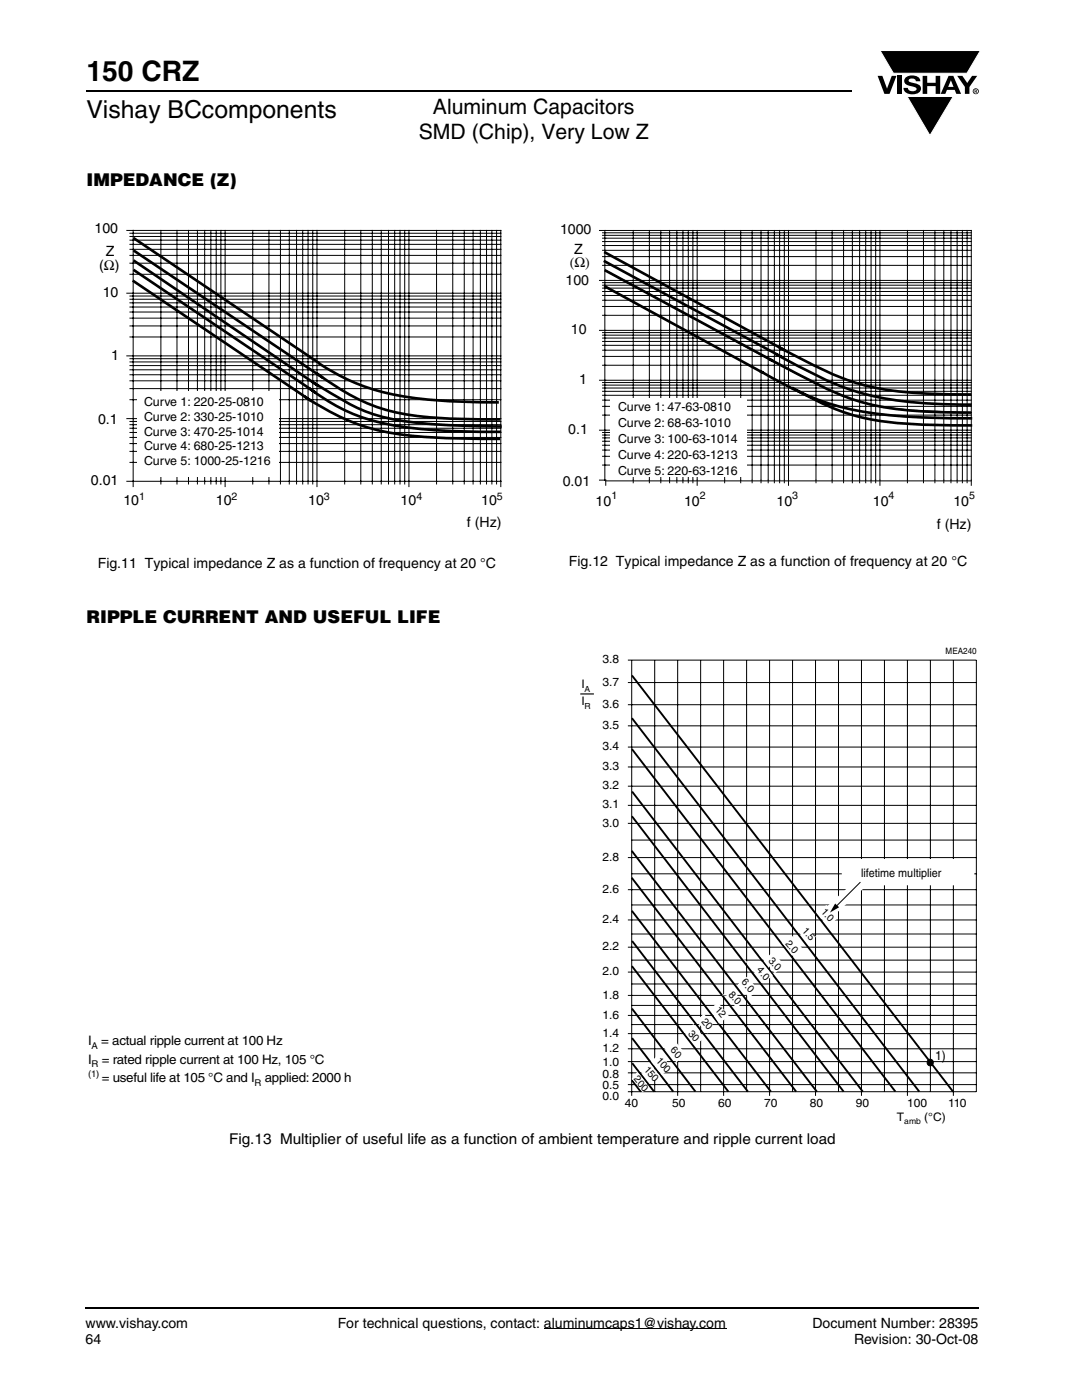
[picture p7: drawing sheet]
<svg xmlns="http://www.w3.org/2000/svg" width="216mm" height="279mm" viewBox="0 0 216 279" stroke-linecap="round" stroke-linejoin="round" font-family="sans-serif">
<g fill="#000">
<path d="M175.1 15.1h1l.9 2.6 .9-2.6h1l-1.4 3.6h-1zM175.6 10.1h20l-2.7 4.5h-14.6zM179 15.1h.9v3.6h-.9zM180.8 15.4a2.1 2.1 0 0 1 2.7 .4l.1 .4h-.8a.79 .79 0 0 0-.7-.5 .79 .79 0 0 0-.8 .4l.2 .3 1 .2a1.08 1.08 0 0 1 1.3 1 1.08 1.08 0 0 1-1.1 1.2 1.73 1.73 0 0 1-2.4-1.3h.9a.96 .96 0 0 0 .8 .7 .96 .96 0 0 0 .9-.4 1.31 1.31 0 0 0-1.2-.6 1.03 1.03 0 0 1-1.1-.6 1.03 1.03 0 0 1 .2-1.2zM184.1 15.1h.9v1.4h1.7v-1.4h.9v3.6h-.9v-1.5h-1.7v1.5h-.9zM181 19.3h9.2l-4.6 7.8zM191 15.1h1l1 1.5 1-1.5h1l-1.6 2.3v1.3h-.9v-1.4z"/>
<path d="M189.7 16l-.5 1.3h1.1zM189.3 15.1h.9l1.6 3.6h-1l-.3-.8h-1.5l-.4 .8h-.9z"/>
<path d="M194.6 18v.2l.2-.1v-.1zM194.5 17.9h.4l.1 .2-.2 .2 .2 .2-.3-.2-.1 .2h-.1zM194.2 18.2a.5 .5 0 0 0 1 0 .5 .5 0 0 0-1 0zM194.1 18.2a.6 .6 0 0 1 1.2 0 .6 .6 0 0 1-1.2 0z"/>
</g>
<path d="M175.6 10.1h20l-2.7 4.5h-14.6zM181 19.3h9.2l-4.6 7.8z" fill="none" stroke="#fff" stroke-width=".2"/>
<path d="M108.5 265.2h36.4" fill="none" stroke="#000" stroke-width=".2"/>
<path d="M17.3 18.2h152.7M17.1 261.1h178.2" fill="none" stroke="#000" stroke-width=".36"/>
<path d="M18.2 44.1h82.1v61.8h-82.1z" fill="#fff"/>
<g fill="none" stroke="#000" stroke-width=".2">
<path d="M25.3 58.5h74.6M25.3 46h74.6v51.1M25.9 59.7h74M25.9 59.1h74M25.9 54.7h74M25.9 52.5h74M25.9 51h74M25.9 49.8h74M25.9 48.8h74M25.9 47.9h74M25.9 47.2h74M25.9 46.6h74"/>
<path d="M26.6 46v51.1M32.1 46v50.6M35.3 46v50.6M37.6 46v50.6M39.4 46v50.6M40.8 46v50.6M42.1 46v50.6M43.1 46v50.6M44.1 46v50.6M44.9 46v51.1M50.4 46v50.6M53.7 46v50.6"/>
<path d="M56 46v50.6M57.7 46v50.6M59.2 46v50.6M60.4 46v50.6M61.5 46v50.6M62.4 46v50.6M63.3 46v51.1M68.8 46v50.6M72 46v50.6M74.3 46v50.6M76.1 46v50.6M77.5 46v50.6"/>
<path d="M78.8 46v50.6M79.8 46v50.6M80.8 46v50.6M81.6 46v51.1M87.1 46v50.6M90.3 46v50.6M92.6 46v50.6M94.4 46v50.6M95.9 46v50.6M97.1 46v50.6M98.1 46v50.6M99.1 46v50.6"/>
<path d="M25.3 71h74.6M25.9 79.8h74M25.9 77.6h74M25.9 76h74M25.9 74.8h74M25.9 73.8h74M25.9 73h74M25.9 72.2h74M25.9 71.6h74M25.9 67.2h74M25.9 65h74M25.9 63.5h74"/>
<path d="M25.9 62.3h74M25.9 61.3h74M25.9 60.4h74M25.3 83.5h74.6M25.3 96.1h74.6M25.9 92.3h74M25.9 90.1h74M25.9 88.5h74M25.9 87.3h74M25.9 86.3h74M25.9 85.5h74M25.9 84.8h74"/>
<path d="M25.9 84.1h74"/>
</g>
<path d="M27.3 78.1h28.2v17h-28.2z" fill="#fff"/>
<path d="M26.5 56l35.7 24.1M26.6 47.5l37.2 25M26.6 50l37.8 25.4M26.6 52l37.1 25.1M26.6 53.8l36.5 24.6M60.7 79.1a43.9 43.9 0 0 0 23.3 8l7 .4 8.8 .1M61.7 77.5a38.5 38.5 0 0 0 21.3 8l7.5 .5 9.5 .2M62.3 76.2a68.9 68.9 0 0 0 11.7 6.3 56.6 56.6 0 0 0 15.9 2.4l10.2 .2M63.1 74.4a41.4 41.4 0 0 0 15.7 7.9 85.4 85.4 0 0 0 17.9 1.4h3.1M63.7 72.5a42.6 42.6 0 0 0 20.3 7.1l7 .5 8.5 .2" fill="none" stroke="#000" stroke-width=".53"/>
<path d="M111.8 44.3h83.5v62.7h-83.5z" fill="#fff"/>
<g fill="none" stroke="#000" stroke-width=".2">
<path d="M120.9 53.9l36.4 19.9a118.9 118.9 0 0 0 12.2 5.7l6.1 1.7 6 .6 12.2 .5M120.9 59.9h72.9M120.9 59h72.9M120.9 58.2h72.9M120.9 57.5h72.9M120.9 56.9h72.9M120.9 56.4h72.9M120.9 53h72.9M120.9 51.2h72.9M120.9 50h72.9M120.9 49h72.9M120.9 48.2h72.9"/>
<path d="M120.9 47.5h72.9M120.9 47h72.9M120.9 46.5h72.9M120.9 56h72.9M120.9 46h72.9v49.8M126.4 46v49.8M129.6 46v49.8M131.9 46v49.8M133.6 46v49.8M135.1 46v49.8M136.3 46v49.8M137.3 46v49.8"/>
<path d="M138.3 46v49.8M139.1 46v49.8M144.6 46v49.8M147.8 46v49.8M150.1 46v49.8M151.9 46v49.8M153.3 46v49.8M154.5 46v49.8M155.6 46v49.8M156.5 46v49.8M157.3 46v49.8M162.8 46v49.8"/>
<path d="M166 46v49.8M168.3 46v49.8M170.1 46v49.8M171.5 46v49.8M172.7 46v49.8M173.8 46v49.8M174.7 46v49.8M175.6 46v49.8M181.1 46v49.8M184.3 46v49.8M186.5 46v49.8M188.3 46v49.8"/>
<path d="M189.8 46v49.8M191 46v49.8M192 46v49.8M193 46v49.8M120.9 79.9h72.9M120.9 78.9h72.9M120.9 78.1h72.9M120.9 77.4h72.9M120.9 76.9h72.9M120.9 76.3h72.9M120.9 72.9h72.9M120.9 71.1h72.9"/>
<path d="M120.9 69.9h72.9M120.9 68.9h72.9M120.9 68.1h72.9M120.9 67.5h72.9M120.9 66.9h72.9M120.9 66.4h72.9M120.9 62.9h72.9M120.9 61.2h72.9M120.9 75.9h72.9M120.9 65.9h72.9M120.9 92.8h72.9M120.9 91.1h72.9"/>
<path d="M120.9 89.8h72.9M120.9 88.9h72.9M120.9 88.1h72.9M120.9 87.4h72.9M120.9 86.8h72.9M120.9 86.3h72.9M120.9 82.8h72.9M120.9 81.1h72.9M120.9 85.9h72.9M120.9 96h72.9"/>
</g>
<g fill="none" stroke="#050504" stroke-width=".2">
<path d="M119.6 56h1.3M119.6 46h1.3M120.2 59.9h.7M120.2 59h.7M120.2 58.2h.7M120.2 57.5h.7M120.2 56.9h.7M120.2 56.4h.7M120.2 53h.7M120.2 51.2h.7M120.2 50h.7M120.2 49h.7"/>
<path d="M120.2 48.2h.7M120.2 47.5h.7M120.2 47h.7M120.2 46.5h.7M120.7 46v49.8M119.6 75.9h1.3M119.6 65.9h1.3M120.2 79.9h.7M120.2 78.9h.7M120.2 78.1h.7M120.2 77.4h.7M120.2 76.9h.7"/>
<path d="M120.2 76.3h.7M120.2 72.9h.7M120.2 71.1h.7M120.2 69.9h.7M120.2 68.9h.7M120.2 68.1h.7M120.2 67.5h.7M120.2 66.9h.7M120.2 66.4h.7M120.2 62.9h.7M120.2 61.2h.7M119.6 95.8h1.3v1"/>
<path d="M119.6 85.9h1.3M120.2 92.8h.7M120.2 91.1h.7M120.2 89.8h.7M120.2 88.9h.7M120.2 88.1h.7M120.2 87.4h.7M120.2 86.8h.7M120.2 86.3h.7M120.2 82.8h.7M120.2 81.1h.7M126.4 95.8v.5"/>
<path d="M129.6 95.8v.5M131.9 95.8v.5M133.6 95.8v.5M135.1 95.8v.5M136.3 95.8v.5M137.3 95.8v.5M138.3 95.8v.5M139.1 95.8v1M144.6 95.8v.5M147.8 95.8v.5M150.1 95.8v.5M151.9 95.8v.5"/>
<path d="M153.3 95.8v.5M154.5 95.8v.5M155.6 95.8v.5M156.5 95.8v.5M157.3 95.8v1M162.8 95.8v.5M166 95.8v.5M168.3 95.8v.5M170.1 95.8v.5M171.5 95.8v.5M172.7 95.8v.5M173.8 95.8v.5"/>
<path d="M174.7 95.8v.5M175.6 95.8v1M181.1 95.8v.5M184.3 95.8v.5M186.5 95.8v.5M188.3 95.8v.5M189.8 95.8v.5M191 95.8v.5M192 95.8v.5M193 95.8v.5M193.8 95.8v1"/>
</g>
<path d="M120.7 52.2l35.1 18.9M120.8 50.4l35.6 19.4M120.8 57.2l31.3 17.1M120.9 54l33.1 17.9M151.8 74.1a56 56 0 0 0 22.7 8.4l7.1 .7 12.1 .3M153.7 71.8a147.7 147.7 0 0 0 15.7 7.6 54.9 54.9 0 0 0 18.1 2.9h6.1M155 70.8a83.2 83.2 0 0 0 17.4 7.8 79 79 0 0 0 21.2 2.2M155.7 69.5a83.9 83.9 0 0 0 16.1 7.2 69.6 69.6 0 0 0 18.7 2h3.1M158.3 77.5a47.9 47.9 0 0 0 17 6.5 123.7 123.7 0 0 0 18.4 .9" fill="none" stroke="#000" stroke-width=".53"/>
<g fill="#fff">
<path d="M121.7 79.5h27.2v15.7h-27.2z"/>
<path d="M17.6 129.1h177.3v99.9h-177.3z"/>
</g>
<g fill="none" stroke="#000" stroke-width=".2">
<path d="M125.3 131.7h69.5v86.2h-69.5M125.3 136.2h69.5M126.1 131.7v87M130.6 131.7v86.2M135.2 131.7v87M139.8 131.7v86.2M144.4 131.7v87M149 131.7v86.2M153.6 131.7v87M158.1 131.7v86.2M162.7 131.7v87M167.3 131.7v86.2"/>
<path d="M171.9 131.7v87M176.5 131.7v86.2M181.1 131.7v87M185.7 131.7v86.2M190.2 131.7v87M125.3 156.9h69.5M125.3 153.1h69.5M125.3 149.1h69.5M125.3 144.9h69.5M125.3 140.6h69.5M125.3 177.6h69.5M125.3 171.2h69.5"/>
<path d="M125.3 164.3h69.5M125.3 160.7h69.5M126.1 174.4h68.7M126.1 167.7h68.7M125.3 198.7h69.5M125.3 194h69.5M125.3 189h69.5M125.3 183.6h69.5M126.1 196.4h68.7M126.1 191.6h68.7M126.1 186.4h68.7M126.1 180.6h68.7"/>
<path d="M125.3 216.5h69.5M125.3 214.1h69.5M125.3 211.9h69.5M125.3 209.3h69.5M125.3 206.3h69.5M125.3 202.6h69.5M126.1 204.5h68.7M126.1 200.7h68.7"/>
</g>
<path d="M164.9 181.4l7.1-6.4 1 1.2-7.1 6.5z" fill="#fff"/>
<path d="M165 181.4l7-6.4 1 1.2-7.1 6.5z" fill="none" stroke="#fff" stroke-width=".64" stroke-linecap="butt"/>
<path d="M168.1 171.5h26.2v5.1h-26.2z" fill="#fff"/>
<path d="M168.1 171.5h26.2v5.1h-26.2z" fill="none" stroke="#fff" stroke-width=".21"/>
<g fill="none" stroke="#000" stroke-width=".38">
<path d="M126.1 134.8l64.1 83.1M126.1 149.5l52.6 68.4M126.1 143.3l57.3 74.6M126.1 158l46.1 59.9M126 169.8l37 48.1M126.1 175.2l32.8 42.7M126.1 162.9l42.3 55M126.1 192.8l19.3 25.1M126.1 181.8l27.7 36.1M126.1 187.8l23.1 30.1M126.1 201.3l12.7 16.6M126.1 215.6l1.8 2.3"/>
<path d="M126.1 207.2l8.2 10.7M126.2 212.2l4.3 5.7"/>
</g>
<g fill="none" stroke="#000" stroke-width=".21">
<path d="M185.7 212v.7"/>
<circle cx="185.6" cy="212" r=".63"/>
</g>
<circle cx="185.6" cy="212" r=".63" fill="#000"/>
<path d="M159.5 185.6l.4 .1 .6-1 1.8 2.2-1.1 1z" fill="#fff"/>
<path d="M159.5 185.6l.4 .1 .7-1 1.8 2.2-1.2 1z" fill="none" stroke="#fff" stroke-width=".64" stroke-linecap="butt"/>
<path d="M156.4 188.1l1.4-1.1 1.8 2.2-1.4 1.1z" fill="#fff"/>
<path d="M156.4 188.1l1.4-1.1 1.8 2.2-1.4 1.1z" fill="none" stroke="#fff" stroke-width=".64" stroke-linecap="butt"/>
<path d="M152.7 191.5l.2 .1 1.4-1.2 1.8 2.2-1.4 1.2z" fill="#fff"/>
<path d="M152.7 191.5l.2 .1 1.4-1.2 1.8 2.2-1.4 1.2z" fill="none" stroke="#fff" stroke-width=".64" stroke-linecap="butt"/>
<path d="M150.4 193.4l.2 .2 1.4-1.2 1.8 2.2-1.4 1.2z" fill="#fff"/>
<path d="M150.4 193.4l.2 .2 1.4-1.2 1.8 2.2-1.4 1.2z" fill="none" stroke="#fff" stroke-width=".64" stroke-linecap="butt"/>
<path d="M147.5 196.3l.2 .2 1.4-1.2 1.8 2.2-1.4 1.2z" fill="#fff"/>
<path d="M147.5 196.3l.2 .2 1.4-1.2 1.8 2.3-1.4 1.1z" fill="none" stroke="#fff" stroke-width=".64" stroke-linecap="butt"/>
<path d="M145 198.3l.9-.6 1.8 2.2-.7 .9z" fill="#fff"/>
<path d="M145 198.3l.9-.6 1.8 2.2-.7 .9z" fill="none" stroke="#fff" stroke-width=".64" stroke-linecap="butt"/>
<path d="M143.2 200.5l1.8 2.2-1.4 1.1-1.5-2.1z" fill="#fff"/>
<path d="M143.2 200.5l1.8 2.2-1.4 1.1-1.5-2.1z" fill="none" stroke="#fff" stroke-width=".64" stroke-linecap="butt"/>
<path d="M139.4 203.7l1-.9 1.8 2.2-1 .8z" fill="#fff"/>
<path d="M139.4 203.7l1-.9 1.8 2.2-.9 .8z" fill="none" stroke="#fff" stroke-width=".64" stroke-linecap="butt"/>
<path d="M136.9 206l1.4-1.2 1.8 2.3-1.4 1.1z" fill="#fff"/>
<path d="M136.9 206l1.4-1.2 1.8 2.3-1.4 1.1z" fill="none" stroke="#fff" stroke-width=".64" stroke-linecap="butt"/>
<path d="M133.1 209.3h.1l1.4-1.1 1.8 2.2-1.4 1.1z" fill="#fff"/>
<path d="M133.1 209.3h.1l1.4-1.1 1.8 2.2-1.4 1.1z" fill="none" stroke="#fff" stroke-width=".64" stroke-linecap="butt"/>
<path d="M130.3 211.9l1.4-1.2 1.8 2.2-1.4 1.2z" fill="#fff"/>
<path d="M130.3 211.9l1.4-1.2 1.8 2.2-1.4 1.2z" fill="none" stroke="#fff" stroke-width=".64" stroke-linecap="butt"/>
<path d="M128 213l1.4-.5 1.8 2.2-1.4 1.1-1.6-2z" fill="#fff"/>
<path d="M128.1 213l1.3-.5 1.8 2.2-1.4 1.1-1.6-2z" fill="none" stroke="#fff" stroke-width=".64" stroke-linecap="butt"/>
<path d="M127.2 214.4l1.9 2.4-.8 .7-1.8-2.2z" fill="#fff"/>
<path d="M127.2 214.4l1.9 2.4-.8 .7-1.8-2.2z" fill="none" stroke="#fff" stroke-width=".64" stroke-linecap="butt"/>
<path d="M163.4 182.2l1.4-1.1 1.8 2.2-1.4 1.1z" fill="#fff"/>
<path d="M163.4 182.2l1.4-1.1 1.8 2.2-1.4 1.1z" fill="none" stroke="#fff" stroke-width=".64" stroke-linecap="butt"/>
<path d="M115.8 138.5h2.7" fill="none" stroke="#000" stroke-width=".23"/>
<path d="M171.7 176l-4.9 4.9" fill="none" stroke="#000" stroke-width=".2"/>
<path d="M166.6 180.3l.8 .8-1.8 1z" fill="#000"/>
<text font-size="5.6" x="17.3" y="16.1">150 CRZ</text>
<text font-size="4.9" x="17.3" y="23.6">Vishay BCcomponents</text>
<g font-size="4.2">
<text x="86.4" y="22.8">Aluminum Capacitors</text>
<text x="83.6" y="27.7">SMD (Chip), Very Low Z</text>
</g>
<g font-size="3.5">
<text x="17.3" y="37.1">IMPEDANCE (Z)</text>
<text x="17.3" y="124.3">RIPPLE CURRENT AND USEFUL LIFE</text>
</g>
<text font-size="3" x="45.7" y="228.3">Fig.13 Multiplier of useful life as a function of ambient temperature and ripple current load</text>
<g font-size="2.8">
<text x="18.9" y="46.6">100</text>
<text x="19.8" y="53.8">(Ω)</text>
<text x="21.1" y="51">Z</text>
<text x="113.7" y="53.2">(Ω)</text>
<text x="114.5" y="50.7">Z</text>
<text x="20.5" y="59.4">10</text>
<text x="22.2" y="71.8">1</text>
<text x="19.6" y="84.5">0.1</text>
<text x="18.2" y="96.8">0.01</text>
<text x="24.6" y="100.9">10</text>
<text x="43.1" y="100.9">10</text>
<text x="61.5" y="100.9">10</text>
<text x="79.9" y="100.9">10</text>
<text x="96" y="100.9">10</text>
<text x="118.8" y="101">10</text>
<text x="136.5" y="101">10</text>
<text x="154.9" y="101">10</text>
<text x="174.2" y="101">10</text>
<text x="190.2" y="101">10</text>
<text x="93.2" y="105.2">f (Hz)</text>
<text x="186.9" y="105.7">f (Hz)</text>
<text x="19.5" y="113.3">Fig.11 Typical impedance Z as a function of frequency at 20 °C</text>
<text x="113.5" y="113">Fig.12 Typical impedance Z as a function of frequency at 20 °C</text>
<text x="17.1" y="268.2">64</text>
<text x="17.1" y="265">www.vishay.com</text>
<text x="67.4" y="265">For technical questions, contact: aluminumcaps1@vishay.com</text>
<text x="162.1" y="265">Document Number: 28395</text>
<text x="170.4" y="268.2">Revision: 30-Oct-08</text>
</g>
<g font-size="2.8" fill="#050504">
<text x="111.8" y="46.7">1000</text>
<text x="112.8" y="56.9">100</text>
<text x="113.9" y="66.6">10</text>
<text x="115.6" y="76.6">1</text>
<text x="113.4" y="86.6">0.1</text>
<text x="112.3" y="96.9">0.01</text>
</g>
<g font-size="2.6">
<text x="17.6" y="208.6">I</text>
<text x="20.2" y="208.6">= actual ripple current at 100 Hz</text>
<text x="17.6" y="212.3">I</text>
<text x="20.3" y="212.3">= rated ripple current at 100 Hz, 105 °C</text>
<text x="186.6" y="211.5">1)</text>
<text x="20.3" y="216">= useful life at 105 °C and I</text>
<text x="52.8" y="216">applied: 2000 h</text>
</g>
<g font-size="2.5">
<text x="28.7" y="81">Cur</text>
<text x="28.7" y="84">Cur</text>
<text x="32.8" y="81">ve 1: 220-25-0810</text>
<text x="32.8" y="84">ve 2: 330-25-1010</text>
<text x="123.3" y="82">Cu</text>
<text x="126.5" y="82">rve 1: 47-63-0810</text>
<text x="28.7" y="86.9">Cur</text>
<text x="28.7" y="89.9">Cur</text>
<text x="32.8" y="86.9">ve 3: 470-25-1014</text>
<text x="32.8" y="89.9">ve 4: 6</text>
<text x="40" y="89.9">8</text>
<text x="41.4" y="89.9">0-25-1213</text>
<text x="123.3" y="85.2">Cu</text>
<text x="123.3" y="88.4">Cu</text>
<text x="126.5" y="85.2">rve 2: 68-63-1010</text>
<text x="126.5" y="88.4">rve 3: 100-63-1014</text>
<text x="28.7" y="92.9">Cur</text>
<text x="32.8" y="92.9">ve 5: 1000-25-1216</text>
<text x="123.3" y="91.6">Cu</text>
<text x="123.3" y="94.7">Cu</text>
<text x="126.5" y="91.6">rve 4: 220-63-1213</text>
<text x="126.5" y="94.7">rve 5: 220-63-1216</text>
</g>
<g font-size="2.3">
<text x="116" y="137.4">I</text>
<text x="120.2" y="132.4">3.8</text>
<text x="120.2" y="136.9">3.7</text>
<text x="116" y="140.8">I</text>
<text x="120.2" y="141.3">3.6</text>
<text x="120.2" y="145.4">3.5</text>
<text x="120.2" y="149.6">3.4</text>
<text x="120.2" y="153.7">3.3</text>
<text x="120.2" y="157.5">3.2</text>
<text x="120.2" y="161.3">3.1</text>
<text x="120.2" y="165">3.0</text>
<text x="120.2" y="171.9">2.8</text>
<text x="120.2" y="178.3">2.6</text>
<text x="171.8" y="175.1">lifetime multiplier</text>
<text x="120.2" y="184.1">2.4</text>
<text x="120.2" y="189.5">2.2</text>
<text x="120.2" y="194.6">2.0</text>
<text x="120.2" y="199.3">1.8</text>
<text x="120.2" y="203.3">1.6</text>
<text x="120.2" y="206.9">1.4</text>
<text x="120.2" y="210">1.2</text>
<text x="120.2" y="212.8">1.0</text>
<text x="120.2" y="215.2">0.8</text>
<text x="120.2" y="219.6">0.0</text>
<text x="120.2" y="217.4">0.5</text>
<text x="124.7" y="220.9">40</text>
<text x="134.1" y="220.9">50</text>
<text x="143.3" y="220.9">60</text>
<text x="152.5" y="220.9">70</text>
<text x="161.6" y="220.9">80</text>
<text x="170.8" y="220.9">90</text>
<text x="181" y="220.9">100</text>
<text x="189.2" y="220.9">110</text>
<text x="179" y="223.6">T</text>
<text x="184.4" y="223.6">(°C)</text>
</g>
<g font-size="2.1">
<text x="27.8" y="99.8">1</text>
<text x="46.2" y="99.8">2</text>
<text x="64.6" y="99.8">3</text>
<text x="83.1" y="99.8">4</text>
<text x="99.2" y="99.8">5</text>
<text x="122" y="99.6">1</text>
<text x="139.6" y="99.6">2</text>
<text x="158.1" y="99.6">3</text>
<text x="177.3" y="99.6">4</text>
<text x="193.4" y="99.6">5</text>
</g>
<g font-size="2">
<text x="160" y="185.7" transform="rotate(51 160 185.7)">1.5</text>
<text x="163.8" y="181.9" transform="rotate(51 163.8 181.9)">1.0</text>
<text x="153.3" y="191.7" transform="rotate(51 153.3 191.7)">3.0</text>
<text x="156.7" y="188.3" transform="rotate(51 156.7 188.3)">2.0</text>
<text x="147.9" y="196" transform="rotate(51 147.9 196)">6.0</text>
<text x="151" y="193.6" transform="rotate(51 151 193.6)">4.0</text>
<text x="139.9" y="203.9" transform="rotate(51 139.9 203.9)">20</text>
<text x="142.6" y="201.5" transform="rotate(51 142.6 201.5)">12</text>
<text x="145.3" y="198.5" transform="rotate(51 145.3 198.5)">8.0</text>
<text x="133.7" y="209.6" transform="rotate(51 133.7 209.6)">60</text>
<text x="137.3" y="206.3" transform="rotate(51 137.3 206.3)">30</text>
<text x="126.4" y="215.4" transform="rotate(51 126.4 215.4)">200</text>
<text x="128.5" y="213.4" transform="rotate(51 128.5 213.4)">150</text>
<text x="130.9" y="211.7" transform="rotate(51 130.9 211.7)">100</text>
</g>
<g font-size="1.9">
<text x="18.3" y="209.3">A</text>
<text x="17.6" y="214.9">(1)</text>
<text x="18.3" y="213">R</text>
<text x="50.8" y="216.7">R</text>
</g>
<text font-size="1.8" x="188.7" y="130.6">MEA240</text>
<g font-size="1.7">
<text x="116.6" y="141.5">R</text>
<text x="116.6" y="138.1">A</text>
<text x="180.4" y="224.4">amb</text>
</g>
</svg>
